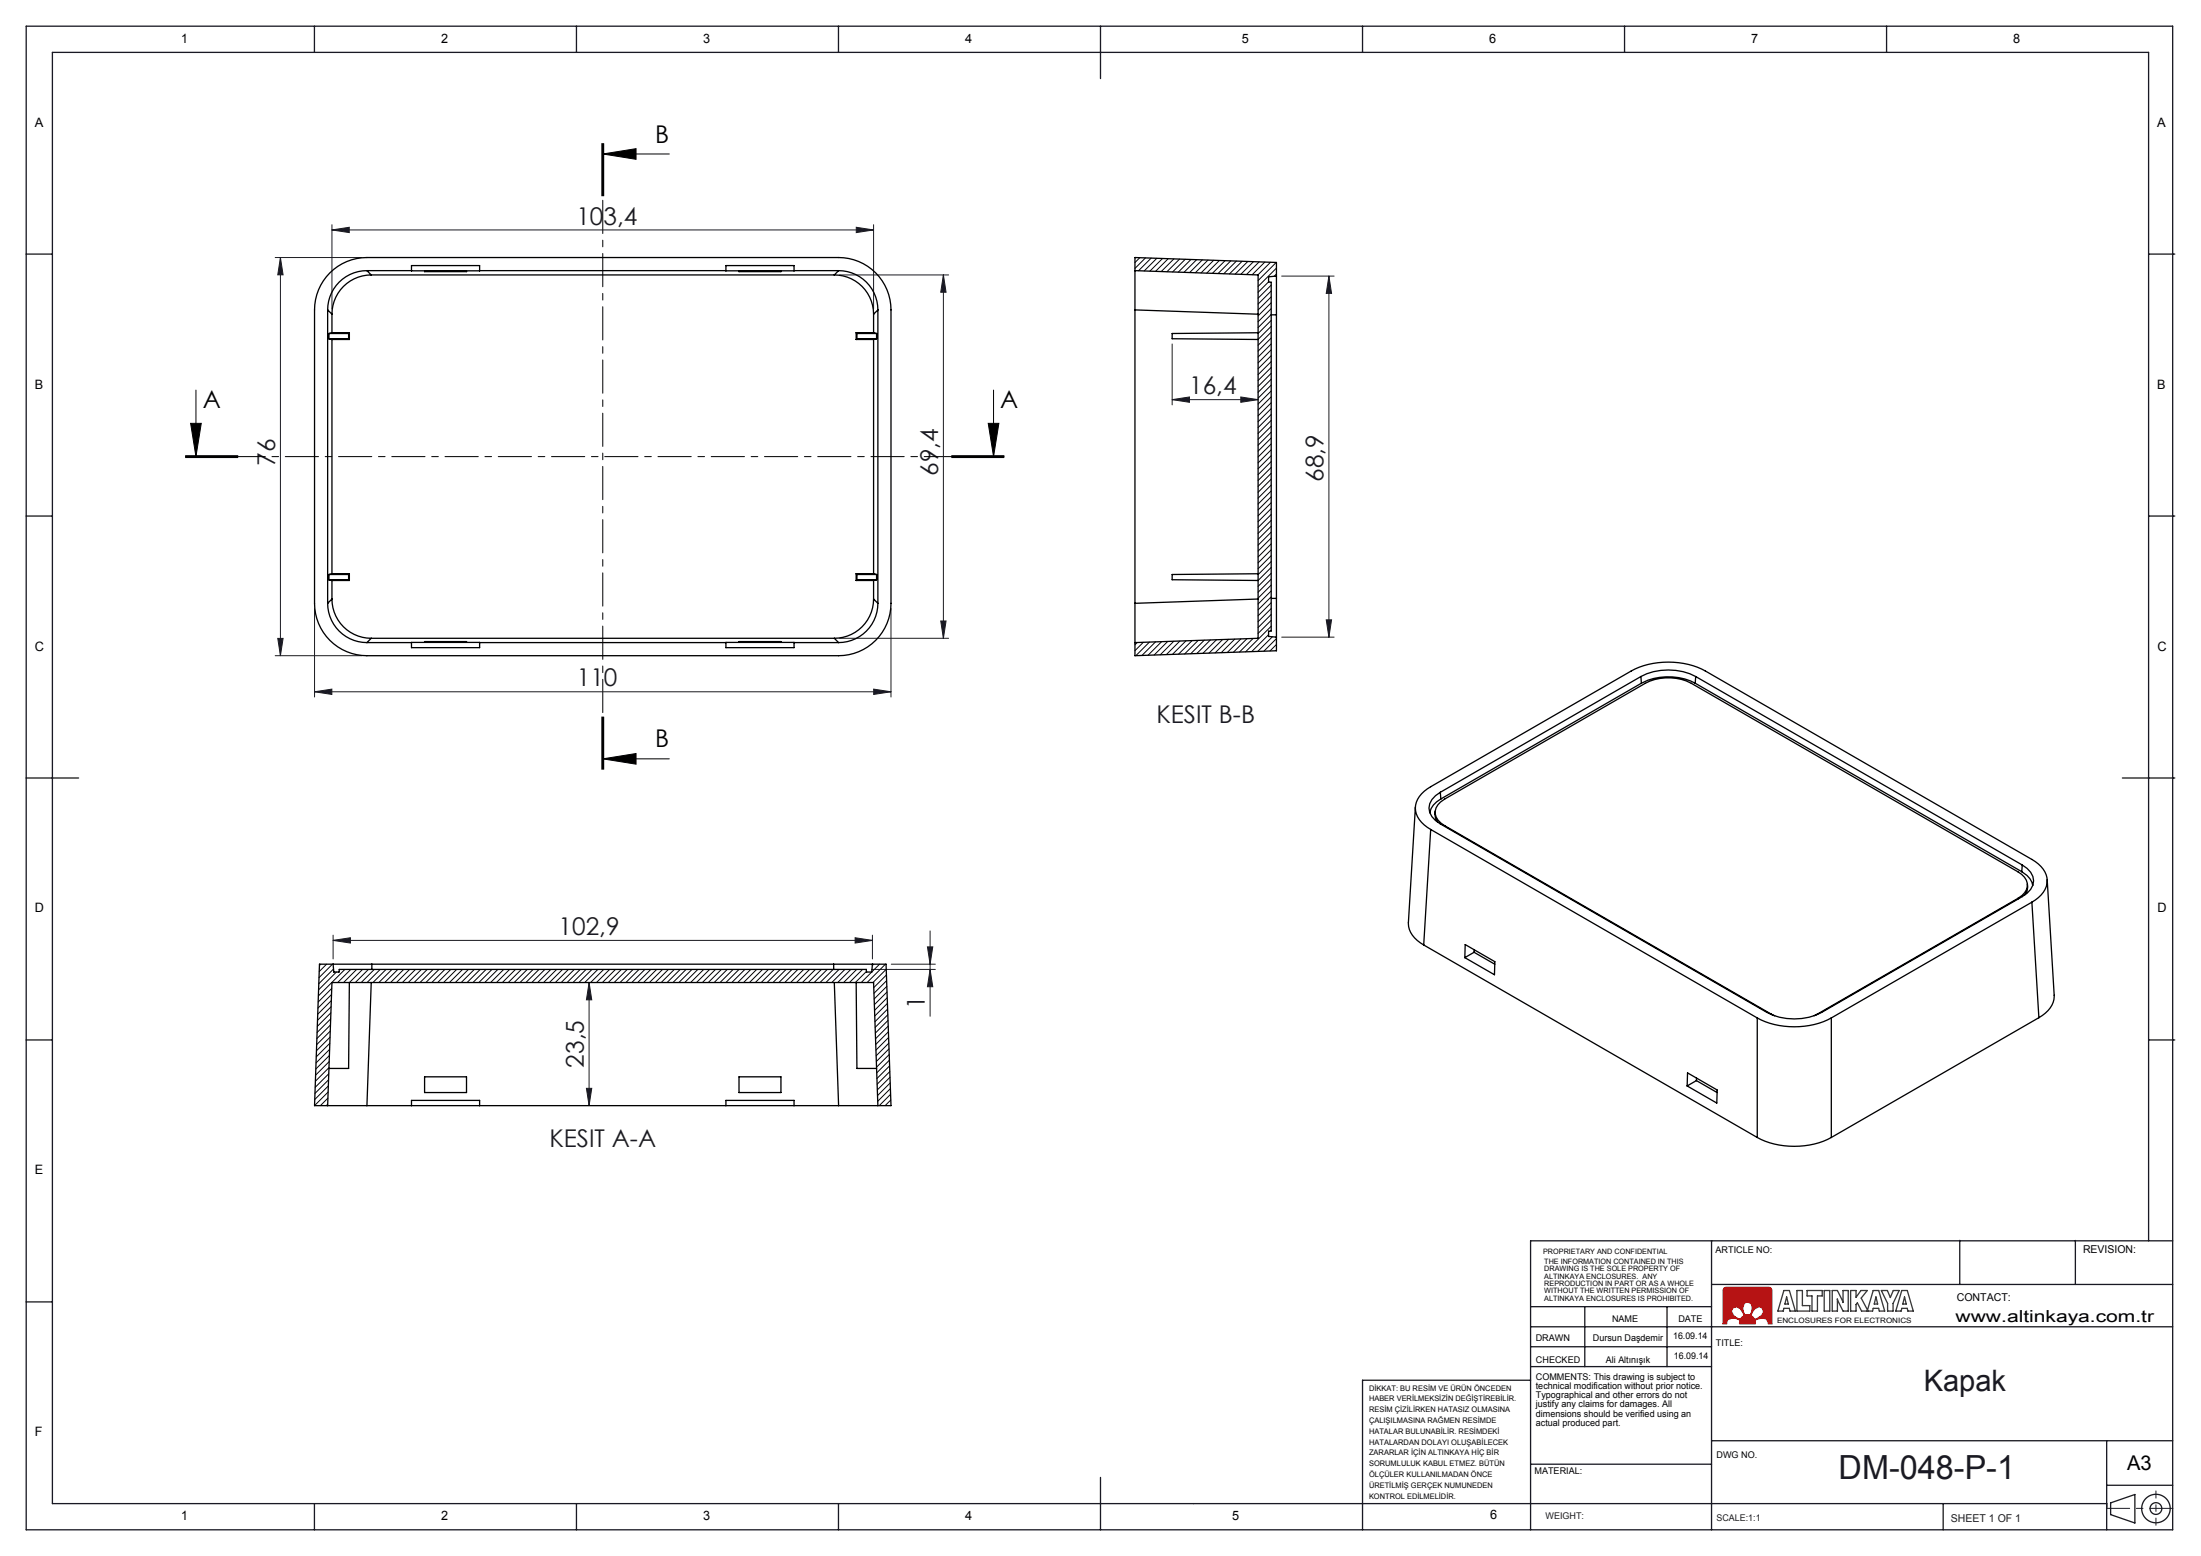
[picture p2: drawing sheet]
<svg xmlns="http://www.w3.org/2000/svg" width="420mm" height="297mm" viewBox="0 0 420 297" stroke-linecap="round" stroke-linejoin="round" font-family="sans-serif">
<path d="M329 245.8l.4-.1h8.2l.4 .2 .1 .4v6.4h-.7v-.2l-.3-.7-.8-.2-1.4 .4 .1 .7h-3.1l.1-.7-1.4-.4-.9 .3-.2 .8h-.7v-6.4zM330.7 249.7l.7-.3 .7 .4 .7 1.3-.7 .7-.6-.2-.7-.5-.4-.8zM332.9 248.8l.6-.3 .7 .4 .2 .7-.5 1.4h-.9l-.4-1.4zM334.8 249.8l.9-.4 .6 .3 .2 .7-.4 .7-1.3 .7-.6-.7z" fill="none" stroke="#e13800" stroke-width=".19"/>
<g fill="none" stroke="#191924" stroke-width=".25">
<path d="M5 5h409.6v287h-409.6zM60 5v5M110 5v5M160 5v5M210 5v10M260 5v5M310 5v5M360 5v5M5 48.5h5M410 48.5h5M5 98.5h5M410 98.5h5"/>
<path d="M5 148.5h10M405 148.5h10M5 198.5h5M410 198.5h5M326.6 236.8v55.2M374 236.8v8.4M396 236.8v8.4M410 236.8v-226.8h-400v277h392M414.6 236.8h-122.5v55.2M5 248.5h5M292.1 249.4h34.5M292.1 253.2h122.5"/>
<path d="M292.1 257.1h34.5M302.4 249.4v11.5M318.1 249.4v11.5M326.6 245.2h88M292.1 263.5h-32.1v28.5M292.1 260.9h34.5M292.1 279.5h34.5M326.6 275h88M402 275v17M60 287v5M110 287v5M160 287v5"/>
<path d="M210 282v10M370.8 287v5M402 283.5h12.6"/>
</g>
<path d="M334.8 249.8h.1a.93 .93 0 0 1 1.5 0 .93 .93 0 0 1-.4 1.4l-.6 .4a.52 .52 0 0 1-.5 .2 .52 .52 0 0 1-.4-.4 .54 .54 0 0 1-.3-.5 .54 .54 0 0 1 .2-.5zM330.7 249.7a1.27 1.27 0 0 1 1.9 .9 .48 .48 0 0 1 .1 .5 .48 .48 0 0 1-.4 .3 .54 .54 0 0 1-.4 .4 .54 .54 0 0 1-.5-.3l-.6-.5a.92 .92 0 0 1-.1-1.3zM329 245.8l-.2 .5v6.4h.7v-.2a1.18 1.18 0 0 1 1.8-.8h.1a.45 .45 0 0 1 .5 .6v.4h3.1v-.3a.4 .4 0 0 1 0-.5 .4 .4 0 0 1 .4-.1l.7-.2 .7 .1 .5 .3 .1 .7h.7v-6.4l-.1-.5-.4-.1h-8.2zM332.9 248.8l.6-.3 .6 .3 .3 .8-.2 .9a.44 .44 0 0 1-.2 .5 .44 .44 0 0 1-.5-.1h-.1a.43 .43 0 0 1-.5 .1 .43 .43 0 0 1-.2-.5l-.1-.9z" fill-rule="evenodd" fill="#f00"/>
<g fill="none" stroke="#000" stroke-width=".19">
<path d="M114.8 27.4v10M115 29.4h12.7M115 29.4l6.4-1v2zM115 27.4v10M115.2 27.4v10M37.4 74.5v12.7M189.6 74.5v12.7M35.4 87.3h10zM35.4 87.2h10M35.4 87h10M36.4 80.8h2l-1 6.4zM181.6 87.2h10"/>
<path d="M181.6 87h10M181.6 87.3h10M188.6 80.8h2l-1 6.4zM114.8 136.8v10M115 136.8v10M115.2 136.8v10M115 144.8h12.7M115 144.8l6.4-1v2.1z"/>
</g>
<g fill="none" stroke="#191924" stroke-width=".25">
<path d="M402.8 286.9l4.6-1.6v5.4l-4.6-1.6z"/>
<circle cx="411.4" cy="287.9" r="2.72"/>
<circle cx="411.4" cy="287.9" r="1.12"/>
</g>
<path d="M340.4 246.3h1.1l1.1 3.9h-1l-.2-.5h-1l-.1 .5h-1zM340.9 247.5l.4 1.4h-.7zM342.9 246.3h1v2.9h1.5v1h-2.5zM344.8 246.3h2.9v1.1h-.9v2.8h-1v-2.8h-1zM348.1 246.3h1.1v3.9h-1.1zM349.6 246.3h1l1.1 2.4v-2.4h1v3.9h-1l-1.1-2.3v2.3h-1zM356.3 250.2l1.1-3.9h1.1l1.1 3.9h-1l-.1-.5h-1l-.2 .5h-2.1l-.8-1.5-.2 .3v1.2h-1.1v-3.9h1.1v1.3l.9-1.3h1.2l-1.1 1.5 1.3 2.4M358 247.5l.3 1.4h-.7zM359 246.3h1.2l.5 1.4 .6-1.4h1.1l-1.2 2.5v1.4h-1v-1.4zM362.9 246.3h1.1l1.1 3.9h-1l-.2-.5h-1l-.1 .5h-1zM363.4 247.5l.4 1.4h-.7z" fill="none" stroke="#373737" stroke-width=".25"/>
<g fill="none" stroke="#191924" stroke-width=".19">
<path d="M52.5 49.2h16.5M53.5 49.2v76M53.5 49.2l.5 3.3h-1zM63.3 43.9l3.3-.5v1zM63.3 42.9v16.1M63.3 43.9h103.4M160.2 52.5h20.8M163.4 43.4l3.3 .5-3.3 .5zM166.7 42.9v16.1M180 52.5l.5 3.3h-1zM180 52.5v69.3M244.6 52.7h10"/>
<path d="M253.6 52.7l.5 3.3h-1zM253.6 52.7v68.9M223.7 76.3l3.3-.5v1zM223.7 65.7v11.6M223.7 76.3h16.4M236.8 75.8l3.3 .5-3.3 .5zM60 116.2v16.8M170 116.2v16.8M179.5 118.5h1l-.5 3.3zM253.1 118.3h1l-.5 3.3zM52.5 125.2h16.5M53 121.9h1l-.5 3.3z"/>
<path d="M60 132l3.3-.5v1.1zM60 132h110M160.2 121.8h20.8M166.7 131.5l3.3 .5-3.3 .6zM244.6 121.6h10M63.6 179.5l3.3-.5v1zM63.6 178.5v4.5M63.6 179.5h102.9M163.2 179l3.3 .5-3.3 .5zM166.5 178.5v4.5M177.5 177.7v16.3M112.4 187.5l.5 3.3h-1z"/>
<path d="M112.4 187.5v23.5M166.3 185h12.2M170.1 184h8.4M177 180.7h1l-.5 3.3zM177.5 185l.5 3.3h-1zM111.9 207.7h1l-.5 3.3z"/>
</g>
<path d="M191.6 87.2h-156.2" fill="none" stroke="#000" stroke-width=".19" stroke-dasharray="6.3 1.3 1.3 1.3" stroke-dashoffset="1.3"/>
<path d="M115 27.4v119.4" fill="none" stroke="#000" stroke-width=".19" stroke-dasharray="6.3 1.3 1.3 1.3" stroke-dashoffset="-.7"/>
<path d="M401.9 287.9h12.7" fill="none" stroke="#191924" stroke-width=".19" stroke-dasharray="15.2 1.3 1.3 1.3" stroke-dashoffset="10.8"/>
<path d="M411.4 284.6v6.5" fill="none" stroke="#191924" stroke-width=".19" stroke-dasharray="15.2 1.3 1.3 1.3" stroke-dashoffset="13.9"/>
<g fill="#000">
<path d="M115 29.4l6.4-1v2zM115 144.8l6.4-1v2.1z"/>
<path d="M188.6 80.8h2l-1 6.4zM36.4 80.8h2l-1 6.4z"/>
</g>
<g fill="#191924">
<path d="M163.4 43.4l3.3 .5-3.3 .5zM63.3 43.9l3.3-.5v1z"/>
<path d="M163.2 179l3.3 .5-3.3 .5zM63.6 179.5l3.3-.5v1zM236.8 75.8l3.3 .5-3.3 .5zM223.7 76.3l3.3-.5v1z"/>
<path d="M60 132l3.3-.5v1.1zM166.7 131.5l3.3 .5-3.3 .6z"/>
<path d="M53 121.9h1l-.5 3.3zM53.5 49.2l.5 3.3h-1z"/>
<path d="M180 52.5l.5 3.3h-1zM179.5 118.5h1l-.5 3.3zM177 180.7h1l-.5 3.3zM177.5 185l.5 3.3h-1zM112.4 187.5l.5 3.3h-1zM111.9 207.7h1l-.5 3.3zM253.6 52.7l.5 3.3h-1zM253.1 118.3h1l-.5 3.3z"/>
</g>
<g fill="none" stroke="#000" stroke-width=".25">
<path d="M62.5 59.2v56M62.5 59.2l.8 .8M62.9 52.1a10 10 0 0 1 7.1-2.9h90a10 10 0 0 1 10 10v56a10 10 0 0 1-10 10h-90a10 10 0 0 1-10-10v-56a10 10 0 0 1 2.9-7.1zM63.3 60v3.5M70 51.7a7.5 7.5 0 0 0-7.5 7.5M70 51.7h8.5M70 51.7l.8 .8M70.8 52.5a7.5 7.5 0 0 0-7.5 7.5M70.8 52.5h88.4M78.5 50.7h13v1h-13zM81 51.7h8v.1h-8zM91.5 51.7h47"/>
<path d="M138.5 50.7h13v1h-13zM141 51.7h8v.1h-8zM151.5 51.7h8.5M159.2 52.5a7.5 7.5 0 0 1 7.5 7.5M160 51.7a7.5 7.5 0 0 1 7.5 7.5M160 51.7l-.8 .8M166.7 60v3.5M167.5 59.2v56M167.5 59.2l-.8 .8M216.6 51.7v7.5M216.6 51.7v-2.5l27 .9v2.6M216.6 59.2v56"/>
<path d="M216.6 51.7l23.5 .8v69.3l-23.5 .9M216.6 59.2l23.5 .8M243.6 52.7v7.4M243.6 52.7l-1.5 .1v1l.5 .1v66.5l-.5 .1v1l1.5 .1M62.8 63.7v1M62.8 64.7l.5 .1M62.8 64.7h3.7M62.8 63.7h3.7M63.3 64.8v44.7M63.3 63.5l-.5 .2M63.3 64.8h3.4M63.3 63.5h3.4"/>
<path d="M66.5 64.7l.2 .1M66.5 63.7v1M66.7 63.5l-.2 .2M66.7 63.5v1.3M163.4 64.8h3.3M163.4 63.5h3.3M163.4 63.5v1.3M163.4 63.5l.1 .2M163.5 64.7h3.8M163.5 63.7h3.8M163.5 63.7v1M163.5 64.7l-.1 .1"/>
<path d="M166.7 63.5l.6 .2M166.7 64.8v44.7M167.3 63.7v1M167.3 64.7l-.6 .1M240.1 63.5l-16.4 .2v1l16.4 .1M242.6 60.1h1M243.6 60.1v54.1M62.5 115.2a7.5 7.5 0 0 0 7.5 7.5M62.8 109.7v1M62.8 110.7l.5 .1M62.8 110.7h3.7M62.8 109.7h3.7"/>
<path d="M63.3 114.3a7.5 7.5 0 0 0 7.5 7.5M63.3 110.8v3.5M63.3 114.3l-.8 .9M63.3 109.5l-.5 .2M63.3 110.8h3.4M63.3 109.5h3.4M66.5 110.7l.2 .1M66.5 109.7v1M66.7 109.5v1.3M66.7 109.5l-.2 .2M163.4 110.8h3.3M163.4 109.5v1.3"/>
<path d="M163.4 109.5h3.3M163.4 109.5l.1 .2M163.5 110.7h3.8M163.5 109.7v1M163.5 109.7h3.8M163.5 110.7l-.1 .1M166.7 114.3a7.5 7.5 0 0 1-7.5 7.5M166.7 114.3l.8 .9M166.7 110.8v3.5M166.7 109.5l.6 .2M167.3 109.7v1M167.3 110.7l-.6 .1"/>
<path d="M167.5 115.2a7.5 7.5 0 0 1-7.5 7.5M216.6 115.2v7.5M240.1 114.3l-23.5 .9M240.1 109.5l-16.4 .2v1l16.4 .1M242.6 114.2h1M243.6 114.2v7.4M70 122.7h8.5M70.8 121.8l-.8 .9M70.8 121.8h88.4M78.5 122.6h13v1h-13zM81 122.5h8v.1h-8zM91.5 122.7h47"/>
<path d="M138.5 122.6h13v1h-13zM141 122.5h8v.1h-8zM151.5 122.7h8.5M159.2 121.8l.8 .9M243.6 121.6v2.6l-27 1v-2.5M313.1 129.1a11.6 11.6 0 0 1 10.5 0M313.1 129.1l-38.3 22.1M313.1 129.1l.1 1.3M313.2 130.4a11.3 11.3 0 0 1 10.3 0M313.2 130.4l-38.3 22.1M323.5 130.4l62.3 36M323.6 129.1l62.3 36"/>
<path d="M323.6 129.1l-.1 1.3M270.1 154l-1.3 22.1a4.7 4.7 0 0 0 2.9 4.3M273 158.3a4.8 4.8 0 0 1-2.9-4.6 5.2 5.2 0 0 1 2.9-3.5l38.3-22.1a15.6 15.6 0 0 1 14.1 0l62.3 35.9a4.8 4.8 0 0 1 2.9 4.7 5.2 5.2 0 0 1-2.9 3.5M273 158.3l62.3 36M273 158.3l-1.3 22.1M273.9 154.8a2.49 2.49 0 0 0 .4 2.1M274.8 151.2a3.4 3.4 0 0 0-2 3.9l.4 .8 .7 .7 .9 .7 62.4 35.9a11.6 11.6 0 0 0 10.4 0l38.3-22.1a3.4 3.4 0 0 0 2-3.8l-.4-.8-.7-.7-.9-.7M274.8 151.2l.1 1.3M274.9 152.5a3.8 3.8 0 0 0-2 2.6M275.7 157.6a2.64 2.64 0 0 1-1.3-4l1.3-1.1 38.3-22.1a9.7 9.7 0 0 1 8.7 0l62.4 36a2.64 2.64 0 0 1 1.3 4l-1.3 1.1M275.7 157.6l62.3 36M275.7 157.6v.1"/>
<path d="M385.1 171.5l-38.3 22.1M385.1 171.5v.1M385.8 166.4a3.7 3.7 0 0 1 2.1 2.6M385.9 165.1l-.1 1.3M386.9 168.7a2.49 2.49 0 0 1-.5 2.1M387.7 172.2l-38.2 22.1M387.7 172.2l1.4 22.1M390.7 167.9l1.3 22.1a4.7 4.7 0 0 1-2.9 4.3M63.6 184h7.4M63.6 184l.1 1.5h1v-.5h100.6v.5h1l.2-1.5M63.6 184h-2.6l-1 27h2.5M66.7 187.5l-.2 16.4h-3.7"/>
<path d="M70.8 187.5l-.8 23.5M71 184h88.1M71 184v1M159.1 184h7.4M159.1 184v1M159.2 187.5l.8 23.5M163.4 187.5l.1 16.4h3.8M166.5 184h2.6l.9 27h-2.5M271.7 180.4l63.6 36.7M279.6 180.3l5.6 3.3v2.5l-5.7-3.3zM281.3 181.8l-1.8 1M281.3 181.8l3.9 2.2"/>
<path d="M281.3 181.3v.5M335.3 194.3a15.6 15.6 0 0 0 14.2 0M335.3 194.3v22.8M338 193.6l.6 .3M338 193.6h.1M346.8 193.6l-.6 .3M346.8 193.6h.1M349.5 194.3v22.8M389.1 194.3l-39.6 22.8M62.5 211h7.5M62.5 211l.8-23.5h103.4l.8 23.5M70 211h90"/>
<path d="M78.5 211v-1h13v1M81 205.5h8v3h-8zM138.5 211v-1h13v1M141 205.5h8v3h-8zM160 211h7.5M322 204.8l5.7 3.3-.1 2.4-5.7-3.2zM323.7 206.3l-1.8 1M323.7 206.3l4 2.2M323.7 205.8v.5M335.3 217.1a15.6 15.6 0 0 0 14.2 0"/>
</g>
<g fill="none" stroke="#000" stroke-width=".19">
<path d="M217.5 49.2l-.9 .9M218.6 49.2l-2 2M219.7 49.3l-2.5 2.4M220.8 49.3l-2.5 2.4M221.8 49.3l-2.4 2.5M222.9 49.4l-2.4 2.4M224 49.4l-2.4 2.4M225.1 49.5l-2.4 2.4M226.2 49.5l-2.4 2.4M227.3 49.5l-2.5 2.4M228.3 49.6l-2.4 2.4M229.4 49.6l-2.4 2.4"/>
<path d="M230.5 49.6l-2.4 2.5M231.6 49.7l-2.4 2.4M232.7 49.7l-2.4 2.4M233.8 49.8l-2.4 2.4M234.9 49.8l-2.5 2.4M235.9 49.8l-2.4 2.4M237 49.9l-2.4 2.4M238.1 49.9l-2.4 2.4M239.2 49.9l-2.4 2.5M240.3 50l-2.4 2.4M241.4 50l-2.5 2.4M242.1 53.8l-2 2"/>
<path d="M242.4 50.1l-2.4 2.4M242.6 54.4l-2.5 2.5M242.6 55.5l-2.5 2.5M242.6 56.7l-2.5 2.5M242.6 57.8l-2.5 2.5M242.6 58.9l-2.5 2.5M243.5 50.1l-3.4 3.5M243.6 51.2l-3.5 3.5M243.6 52.3l-.5 .4M242.6 60l-2.5 2.5M242.6 61.2l-2.5 2.5M242.6 62.3l-2.5 2.5"/>
<path d="M242.6 63.4l-2.5 2.5M242.6 64.5l-2.5 2.5M242.6 65.6l-2.5 2.5M242.6 66.8l-2.5 2.5M242.6 67.9l-2.5 2.5M242.6 69l-2.5 2.5M242.6 70.1l-2.5 2.5M242.6 71.3l-2.5 2.5M242.6 72.4l-2.5 2.5M242.6 73.5l-2.5 2.5M242.6 74.6l-2.5 2.5M242.6 75.7l-2.5 2.5"/>
<path d="M242.6 76.9l-2.5 2.5M242.6 78l-2.5 2.5M242.6 79.1l-2.5 2.5M242.6 80.2l-2.5 2.5M242.6 81.4l-2.5 2.5M242.6 82.5l-2.5 2.5M242.6 83.6l-2.5 2.5M242.6 84.7l-2.5 2.5M242.6 85.9l-2.5 2.5M242.6 87l-2.5 2.5M242.6 88.1l-2.5 2.5M242.6 89.2l-2.5 2.5"/>
<path d="M242.6 90.3l-2.5 2.5M242.6 91.5l-2.5 2.5M242.6 92.6l-2.5 2.5M242.6 93.7l-2.5 2.5M242.6 94.8l-2.5 2.5M242.6 96l-2.5 2.5M242.6 97.1l-2.5 2.5M242.6 98.2l-2.5 2.5M242.6 99.3l-2.5 2.5M242.6 100.4l-2.5 2.5M242.6 101.6l-2.5 2.5M242.6 102.7l-2.5 2.5"/>
<path d="M242.6 103.8l-2.5 2.5M242.6 104.9l-2.5 2.5M242.6 106.1l-2.5 2.5M242.6 107.2l-2.5 2.5M242.6 108.3l-2.5 2.5M242.6 109.4l-2.5 2.5M242.6 110.5l-2.5 2.5M242.6 111.7l-2.5 2.5M242.6 112.8l-2.5 2.5M242.6 113.9l-2.5 2.5M242.6 115l-2.5 2.5M242.6 116.2l-2.5 2.5"/>
<path d="M242.6 117.3l-2.5 2.5M242.6 118.4l-2.5 2.5M242.6 119.5l-4.9 4.9M217 122.6l-.4 .5M218.2 122.6l-1.6 1.6M219.3 122.6l-2.6 2.6M220.5 122.5l-2.6 2.6M221.7 122.5l-2.6 2.6M222.8 122.4l-2.6 2.6M224 122.4l-2.6 2.6M225.2 122.4l-2.6 2.5M226.3 122.3l-2.6 2.6"/>
<path d="M227.5 122.3l-2.6 2.6M228.6 122.2l-2.5 2.6M229.8 122.2l-2.6 2.6M231 122.2l-2.6 2.5M232.1 122.1l-2.6 2.6M233.3 122.1l-2.6 2.6M234.5 122l-2.6 2.6M235.6 122l-2.6 2.6M236.8 121.9l-2.6 2.6M237.9 121.9l-2.5 2.6M239.1 121.9l-2.6 2.6M242.1 121.2l-3.3 3.2"/>
<path d="M242.8 121.5l-2.8 2.8M243.6 121.9l-2.4 2.4M243.6 123l-1.3 1.3M243.6 124.1l-.1 .1M61.2 184l-.2 .3M62.3 184l-1.4 1.4M62.9 199.1l-2.6 2.6M63 198l-2.6 2.6M63 196.8l-2.6 2.6M63.1 195.6l-2.6 2.6M63.1 194.5l-2.6 2.6M63.1 193.3l-2.6 2.6"/>
<path d="M63.2 192.2l-2.6 2.6M63.2 191l-2.6 2.6M63.3 189.8l-2.6 2.6M63.3 188.7l-2.6 2.6M63.4 184l-2.5 2.6M63.6 185l-2.8 2.8M64.2 185.5l-3.4 3.4M65.8 185l-5 5.1M66.9 185l-2.5 2.5M68.1 185l-2.5 2.5M69.2 185l-2.5 2.5M70.3 185l-2.5 2.5"/>
<path d="M71.4 185l-2.5 2.5M72.5 185l-2.5 2.5M73.7 185l-2.5 2.5M74.8 185l-2.5 2.5M75.9 185l-2.5 2.5M77 185l-2.5 2.5M78.2 185l-2.5 2.5M79.3 185l-2.5 2.5M80.4 185l-2.5 2.5M81.5 185l-2.5 2.5M82.6 185l-2.5 2.5M83.8 185l-2.5 2.5"/>
<path d="M84.9 185l-2.5 2.5M86 185l-2.5 2.5M87.1 185l-2.5 2.5M88.3 185l-2.5 2.5M89.4 185l-2.5 2.5M90.5 185l-2.5 2.5M91.6 185l-2.5 2.5M92.8 185l-2.5 2.5M93.9 185l-2.5 2.5M95 185l-2.5 2.5M96.1 185l-2.5 2.5M97.2 185l-2.5 2.5"/>
<path d="M98.4 185l-2.5 2.5M99.5 185l-2.5 2.5M100.6 185l-2.5 2.5M101.7 185l-2.5 2.5M102.9 185l-2.5 2.5M104 185l-2.5 2.5M105.1 185l-2.5 2.5M106.2 185l-2.5 2.5M107.3 185l-2.5 2.5M108.5 185l-2.5 2.5M109.6 185l-2.5 2.5M110.7 185l-2.5 2.5"/>
<path d="M111.8 185l-2.5 2.5M113 185l-2.5 2.5M114.1 185l-2.5 2.5M115.2 185l-2.5 2.5M116.3 185l-2.5 2.5M117.4 185l-2.5 2.5M118.6 185l-2.5 2.5M119.7 185l-2.5 2.5M120.8 185l-2.5 2.5M121.9 185l-2.5 2.5M123.1 185l-2.5 2.5M124.2 185l-2.5 2.5"/>
<path d="M125.3 185l-2.5 2.5M126.4 185l-2.5 2.5M127.6 185l-2.5 2.5M128.7 185l-2.5 2.5M129.8 185l-2.5 2.5M130.9 185l-2.5 2.5M132 185l-2.5 2.5M133.2 185l-2.5 2.5M134.3 185l-2.5 2.5M135.4 185l-2.5 2.5M136.5 185l-2.5 2.5M137.7 185l-2.5 2.5"/>
<path d="M138.8 185l-2.5 2.5M139.9 185l-2.5 2.5M141 185l-2.5 2.5M142.1 185l-2.5 2.5M143.3 185l-2.5 2.5M144.4 185l-2.5 2.5M145.5 185l-2.5 2.5M146.6 185l-2.5 2.5M147.8 185l-2.5 2.5M148.9 185l-2.5 2.5M150 185l-2.5 2.5M151.1 185l-2.5 2.5"/>
<path d="M152.2 185l-2.5 2.5M153.4 185l-2.5 2.5M154.5 185l-2.5 2.5M155.6 185l-2.5 2.5M156.7 185l-2.5 2.5M157.9 185l-2.5 2.5M159 185l-2.5 2.5M160.1 185l-2.5 2.5M161.2 185l-2.5 2.5M162.3 185l-2.5 2.5M163.5 185l-2.5 2.5M164.6 185l-2.5 2.5"/>
<path d="M165.3 185.4l-2.1 2.1M166.7 184l-.2 .3M167.8 184l-3.5 3.5M169 184l-3.5 3.5M169.1 185l-2.5 2.5M169.1 186.1l-2.4 2.4M169.2 187.2l-2.4 2.4M169.2 188.3l-2.4 2.4M169.3 189.3l-2.5 2.5M169.3 190.4l-2.4 2.5M169.3 191.5l-2.4 2.4M169.4 192.6l-2.4 2.4"/>
<path d="M169.4 193.7l-2.4 2.4M169.5 194.8l-2.5 2.4M169.5 195.9l-2.4 2.4M169.5 196.9l-2.4 2.5M169.6 198l-2.5 2.4M169.6 199.1l-2.4 2.4M62.5 210.8l-.2 .2M62.6 209.6l-1.5 1.4M62.6 208.4l-2.6 2.6M62.7 207.3l-2.6 2.6M62.7 206.1l-2.6 2.6M62.7 205l-2.6 2.5"/>
<path d="M62.8 203.8l-2.6 2.6M62.8 202.6l-2.6 2.6M62.9 201.5l-2.6 2.6M62.9 200.3l-2.6 2.6M169.6 200.2l-2.4 2.4M169.7 201.3l-2.4 2.4M169.7 202.4l-2.4 2.4M169.8 203.5l-2.5 2.4M169.8 204.5l-2.4 2.5M169.8 205.6l-2.4 2.4M169.9 206.7l-2.4 2.4M169.9 207.8l-2.4 2.4"/>
<path d="M169.9 208.9l-2.1 2.1M170 210l-1.1 1"/>
</g>
<text font-size="6.3" fill="#191924" x="350.9" y="282.4">DM-048-P-1</text>
<text font-size="5.6" fill="#191924" x="367.1" y="265.4">Kapak</text>
<g font-size="4.7">
<text x="125" y="27.2">B</text>
<text x="38.7" y="77.9">A</text>
<text x="190.9" y="77.9">A</text>
<text x="125" y="142.7">B</text>
</g>
<g font-size="4.7" fill="#191924">
<text x="110" y="42.9">103,4</text>
<text x="226.9" y="75.3">16,4</text>
<text x="52.5" y="88.9" transform="rotate(-90 52.5 88.9)">76</text>
<text x="179" y="90.8" transform="rotate(-90 179 90.8)">69,4</text>
<text x="252.6" y="92" transform="rotate(-90 252.6 92)">68,9</text>
<text x="110.1" y="131">110</text>
<text x="220.7" y="138">KESIT B-B</text>
<text x="106.6" y="178.5">102,9</text>
<text x="176.5" y="192.7" transform="rotate(-90 176.5 192.7)">1</text>
<text x="111.4" y="203.8" transform="rotate(-90 111.4 203.8)">23,5</text>
<text x="104.8" y="219">KESIT A-A</text>
</g>
<text font-size="3.9" x="405.9" y="280.6">A3</text>
<text font-size="3.2" x="373.2" y="252.4">www.altinkaya.com.tr</text>
<g font-size="2.5">
<text x="34.6" y="8.2">1</text>
<text x="84.2" y="8.2">2</text>
<text x="134.2" y="8.2">3</text>
<text x="184.2" y="8.2">4</text>
<text x="237" y="8.2">5</text>
<text x="284.2" y="8.2">6</text>
<text x="334.2" y="8.2">7</text>
<text x="384.2" y="8.2">8</text>
<text x="6.7" y="24.2">A</text>
<text x="411.7" y="24.2">A</text>
<text x="6.7" y="74.2">B</text>
<text x="411.7" y="74.2">B</text>
<text x="6.7" y="124.2">C</text>
<text x="411.7" y="124.2">C</text>
<text x="6.7" y="174.2">D</text>
<text x="411.7" y="174.2">D</text>
<text x="6.7" y="224.2">E</text>
<text x="6.7" y="274.2">F</text>
<text x="34.6" y="290.2">1</text>
<text x="84.2" y="290.2">2</text>
<text x="134.2" y="290.2">3</text>
<text x="184.2" y="290.2">4</text>
<text x="235.1" y="290.2">5</text>
<text x="284.3" y="289.9">6</text>
</g>
<g font-size="2.1">
<text x="397.5" y="239.2">REVISION:</text>
<text x="373.4" y="248.2">CONTACT:</text>
</g>
<text font-size="2.1" fill="#191924" x="372.3" y="290.6">SHEET 1 OF 1</text>
<g font-size="1.8">
<text x="327.4" y="239.2">ARTICLE NO:</text>
<text x="293" y="256">DRAWN</text>
<text x="304" y="256">Dursun Daşdemir</text>
<text x="307.6" y="252.3">NAME</text>
<text x="319.3" y="255.7">16.09.14</text>
<text x="320.3" y="252.3">DATE</text>
<text x="327.4" y="256.9">TITLE:</text>
<text x="293.1" y="263.3">COMMENTS: This drawing is subject to</text>
<text x="293.1" y="260.1">CHECKED</text>
<text x="306.4" y="260.1">Ali Altınışık</text>
<text x="319.4" y="259.4">16.09.14</text>
<text x="293.1" y="265.1">technical modification without prior notice.</text>
<text x="293.1" y="266.9">Typographical and other errors do not</text>
<text x="293.1" y="268.6">justify any claims for damages. All</text>
<text x="293.1" y="270.4">dimensions should be verified using an</text>
<text x="293.1" y="272.2">actual produced part.</text>
<text x="292.8" y="281.3">MATERIAL:</text>
<text x="327.6" y="278.3">DWG NO.</text>
</g>
<g font-size="1.8" fill="#191924">
<text x="294.9" y="289.9">WEIGHT:</text>
<text x="327.6" y="290.3">SCALE:1:1</text>
</g>
<g font-size="1.5">
<text x="261.2" y="265.4">DİKKAT: BU RESİM VE ÜRÜN ÖNCEDEN</text>
<text x="261.2" y="267.5">HABER VERİLMEKSİZİN DEĞİŞTİREBİLİR.</text>
<text x="261.2" y="269.5">RESİM ÇİZİLİRKEN HATASIZ OLMASINA</text>
<text x="261.2" y="271.6">ÇALIŞILMASINA RAĞMEN RESİMDE</text>
<text x="261.2" y="273.7">HATALAR BULUNABİLİR. RESİMDEKİ</text>
<text x="261.2" y="275.7">HATALARDAN DOLAYI OLUŞABİLECEK</text>
<text x="261.2" y="277.8">ZARARLAR İÇİN ALTINKAYA HİÇ BİR</text>
<text x="261.2" y="279.8">SORUMLULUK KABUL ETMEZ. BÜTÜN</text>
<text x="261.2" y="281.9">ÖLÇÜLER KULLANILMADAN ÖNCE</text>
<text x="261.2" y="284">ÜRETİLMİŞ GERÇEK NUMUNEDEN</text>
<text x="261.2" y="286">KONTROL EDİLMELİDİR.</text>
</g>
<g font-size="1.4">
<text x="294.5" y="239.3">PROPRIETARY AND CONFIDENTIAL</text>
<text x="294.7" y="241.2">THE INFORMATION CONTAINED IN THIS</text>
<text x="294.7" y="242.6">DRAWING IS THE SOLE PROPERTY OF</text>
<text x="294.7" y="244">ALTINKAYA ENCLOSURES. ANY</text>
<text x="294.7" y="245.5">REPRODUCTION IN PART OR AS A WHOLE</text>
<text x="294.7" y="246.9">WITHOUT THE WRITTEN PERMISSION OF</text>
<text x="294.7" y="248.3">ALTINKAYA ENCLOSURES IS PROHIBITED.</text>
<text x="339.1" y="252.6">ENCLOSURES FOR ELECTRONICS</text>
</g>
</svg>
